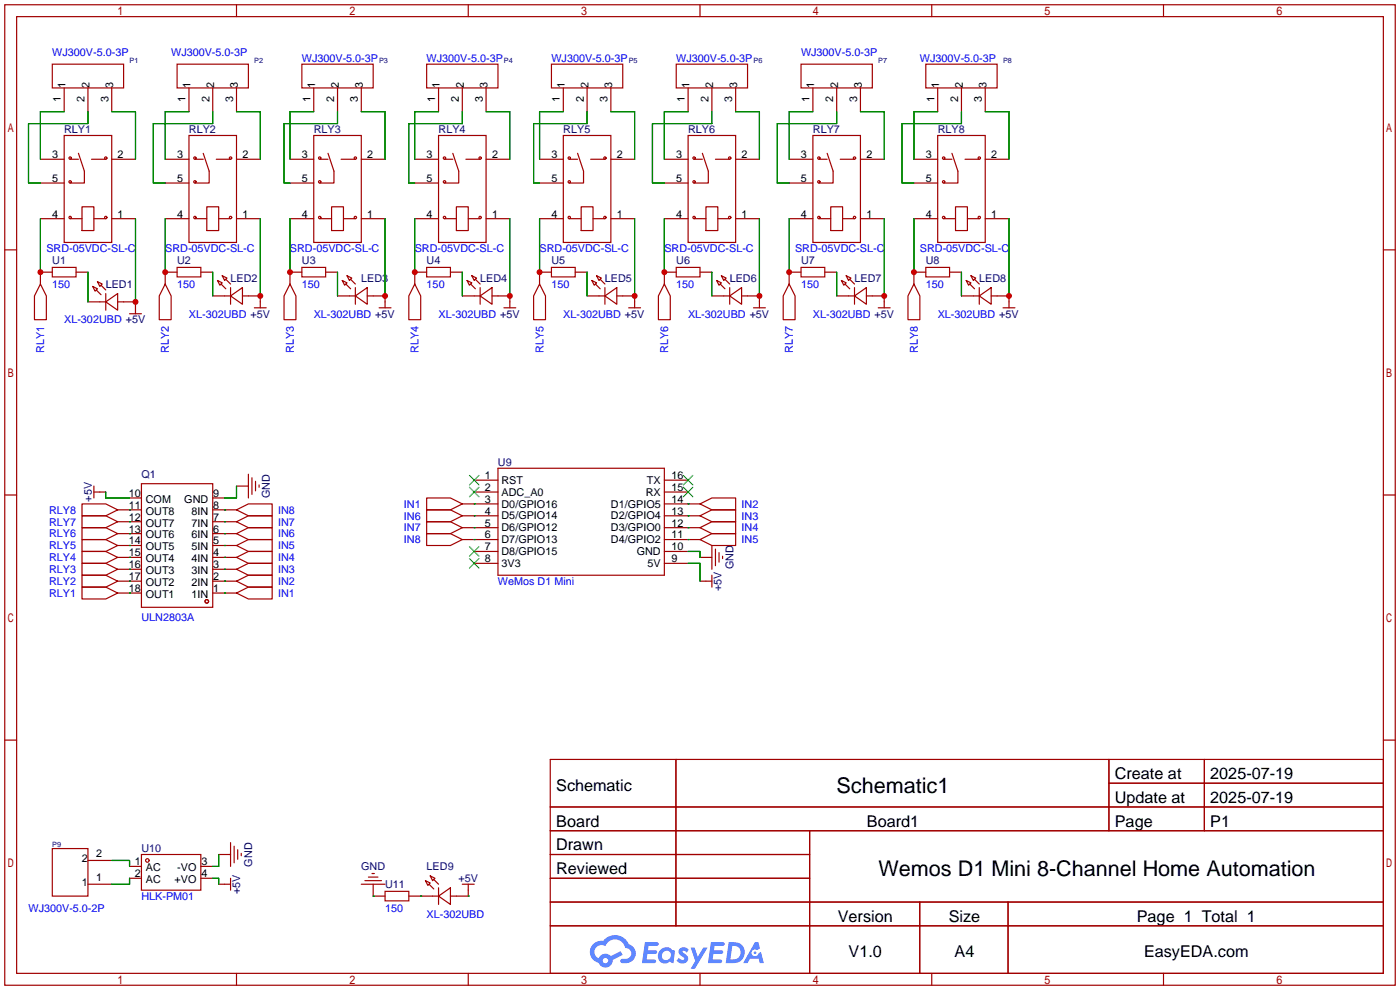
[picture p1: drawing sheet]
<svg xmlns="http://www.w3.org/2000/svg" width="299mm" height="212mm" viewBox="0 0 299 212" stroke-linecap="round" stroke-linejoin="round" font-family="sans-serif">
<g fill="none" stroke="#a10000" stroke-width=".25">
<path d="M1 1h297.2v209.6h-297.2zM3.6 3.6h292.1v204.4h-292.1zM50.5 1v2.6M100.1 1v2.6M149.6 1v2.6M199.1 1v2.6M248.7 1v2.6M1 53.4h2.6M295.7 53.4h2.5M1 105.8h2.6M295.7 105.8h2.5M1 158.2h2.6"/>
<path d="M295.7 158.2h2.5M117.6 162.3h178.1v45.7h-178.1zM117.6 172.5h178.1M117.6 177.5h178.1M144.5 162.3v35.6M173 177.5v30.5M237 162.3v15.2M237 167.4h58.7M257.4 162.3v15.2M117.6 182.6h55.4M117.6 192.8h178.1M117.6 187.7h55.4"/>
<path d="M117.6 197.9h178.1M196.6 192.8v15.2M215.4 192.8v15.2M50.5 208v2.6M100.1 208v2.6M149.6 208v2.6M199.1 208v2.6M248.7 208v2.6"/>
</g>
<g fill="#5487ff">
<path d="M145.3 202.7a1.3 1.3 0 0 1 1.9 .3l-.4 .6a.54 .54 0 0 0-.9-.2l.1 .2a1.34 1.34 0 0 1 .9 1.8 1.47 1.47 0 0 1-2.3-.1l.5-.6 .8 .5a.31 .31 0 0 0 .4-.3 .31 .31 0 0 0-.3-.4 1.12 1.12 0 0 1-.7-1.8z"/>
<path d="M147.6 202.5h.9l.6 2 1.2-2h.9l-2.7 4.6h-.9l1-1.7z"/>
<path d="M137.8 201.4h1.7a1.31 1.31 0 0 1 1.2 .2 .4 .4 0 0 1-.3 .5l-1.8 .1-.1 .9h1.6a.4 .4 0 0 1 .4 .4 .4 .4 0 0 1-.5 .4h-1.6l-.2 1.2h1.4a.46 .46 0 0 1 .5 0 .46 .46 0 0 1 .1 .5l-.4 .2h-2.6z"/>
<path d="M151.9 201.4h1.7a1.32 1.32 0 0 1 1.2 .2 .39 .39 0 0 1-.3 .5l-1.8 .1-.1 .9h1.6a.4 .4 0 0 1 .4 .4 .4 .4 0 0 1-.4 .4h-1.7l-.2 1.2h1.4a.46 .46 0 0 1 .5 0 .46 .46 0 0 1 .1 .5l-.4 .2h-2.6z"/>
<path d="M161.3 201.4h.8l.3 1.3-.6 .4a.75 .75 0 0 0-1.1 .3 .75 .75 0 0 0 .5 1 .75 .75 0 0 0 .9-.7l.5-.2 .6 2.3h-.8l-.3-.9h-1.8l-.5 .9h-1z"/>
<path d="M155.7 201.4l-.6 4.4h1.5a2.27 2.27 0 0 0 2.6-2.2 2.27 2.27 0 0 0-2.7-2.2zM156.5 202.1a1.5 1.5 0 0 1 1.8 1.6 1.5 1.5 0 0 1-1.9 1.4h-.3z"/>
<path d="M141.2 203a1.6 1.6 0 0 0-.3 2.3 1.6 1.6 0 0 0 2.3 .2l.7 .3 .3-2.4-.1-.3-.5-.1a1.58 1.58 0 0 0-2.4 0zM141.8 203.5a.98 .98 0 0 1 1.6 .4 .98 .98 0 0 1-1.1 1.3 .94 .94 0 0 1-.9-.7 .94 .94 0 0 1 .4-1z"/>
<path d="M126.8 201.8a2.37 2.37 0 0 0 1.1 4 1.54 1.54 0 0 0 1.8 1 1.54 1.54 0 0 0 1.2-1.6l2.2-1.1-.5-.8-2 1a1.57 1.57 0 0 0-2.7 .5 1.5 1.5 0 0 1-.7-2.1 1.5 1.5 0 0 1 2.2-.5 2.23 2.23 0 0 1 2.3-1.4 2.23 2.23 0 0 1 2 1.8 1.16 1.16 0 0 1 1.2 1.1 1.16 1.16 0 0 1-1.1 1.2h-.7a.47 .47 0 0 0-.5 .4 .47 .47 0 0 0 .4 .5 2.17 2.17 0 0 0 2.5-.9 2.17 2.17 0 0 0-.3-2.7l-.8-.4a3.2 3.2 0 0 0-5.5-.7l-1.1 .1zM128.8 205.3a.6 .6 0 0 1 1.2 0 .6 .6 0 0 1-1.2 0z"/>
<circle cx="161.4" cy="203.6" r=".28"/>
</g>
<g fill="none" stroke="#a10000" stroke-width=".25">
<path d="M11.2 13.7h15.2v5.1h-15.2zM13.7 18.8v5.1M18.8 18.8v5.1M23.9 18.8v5.1M37.8 13.7h15.3v5.1h-15.3zM40.4 18.8v5.1M45.5 18.8v5.1M50.5 18.8v5.1M64.5 13.7h15.3v5.1h-15.3zM67.1 18.8v5.1M72.1 18.8v5.1M77.2 18.8v5.1"/>
<path d="M91.2 13.7h15.2v5.1h-15.2zM93.7 18.8v5.1M98.8 18.8v5.1M103.9 18.8v5.1M117.9 13.7h15.2v5.1h-15.2zM120.4 18.8v5.1M125.5 18.8v5.1M130.6 18.8v5.1M144.5 13.7h15.3v5.1h-15.3zM147.1 18.8v5.1M152.1 18.8v5.1M157.2 18.8v5.1"/>
<path d="M171.2 13.7h15.2v5.1h-15.2zM173.7 18.8v5.1M178.8 18.8v5.1M183.9 18.8v5.1M197.9 13.7h15.2v5.1h-15.2zM200.4 18.8v5.1M205.5 18.8v5.1M210.6 18.8v5.1M8.6 34h5.1M8.6 39.1h5.1M13.7 29h10.2v22.8h-10.2zM15 34h1.8"/>
<path d="M16.8 32.8l1.2 3.8v2.5h-3M19.6 34h3M23.9 34h5.1M35.3 34h5.1M35.3 39.1h5.1M40.4 29h10.1v22.8h-10.1zM41.7 34h1.7M43.4 32.8l1.3 3.8v2.5h-3M46.2 34h3.1M50.5 34h5.1M62 34h5.1M62 39.1h5.1"/>
<path d="M67.1 29h10.1v22.8h-10.1zM68.3 34h1.8M70.1 32.8l1.3 3.8v2.5h-3.1M72.9 34h3M77.2 34h5.1M88.6 34h5.1M88.6 39.1h5.1M93.7 29h10.2v22.8h-10.2zM95 34h1.8M96.8 32.8l1.2 3.8v2.5h-3M99.6 34h3M103.9 34h5.1"/>
<path d="M115.3 34h5.1M115.3 39.1h5.1M120.4 29h10.2v22.8h-10.2zM121.7 34h1.7M123.4 32.8l1.3 3.8v2.5h-3M126.2 34h3.1M130.6 34h5M142 34h5.1M142 39.1h5.1M147.1 29h10.1v22.8h-10.1zM148.3 34h1.8M150.1 32.8l1.3 3.8v2.5h-3.1"/>
<path d="M152.9 34h3.1M157.2 34h5.1M168.7 34h5M168.7 39.1h5M173.7 29h10.2v22.8h-10.2zM175 34h1.8M176.8 32.8l1.3 3.8v2.5h-3.1M179.6 34h3M183.9 34h5.1M195.3 34h5.1M195.3 39.1h5.1M200.4 29h10.2v22.8h-10.2z"/>
<path d="M201.7 34h1.8M203.5 32.8l1.2 3.8v2.5h-3M206.2 34h3.1M210.6 34h5M8.6 46.7h5.1M11.2 57.2h5.1v2h-5.1zM11.2 58.2h-2.6v2.5M15 46.7h2.5M16.3 58.2h2.5M17.5 44.2h2.6v5.1h-2.6zM20.1 46.7h2.5M23.9 46.7h5.1"/>
<path d="M35.3 46.7h5.1M37.8 57.2h5.1v2h-5.1zM37.8 58.2h-2.5v2.5M41.7 46.7h2.5M42.9 58.2h2.6M44.2 44.2h2.5v5.1h-2.5zM46.5 59.9l1 .6-.5 .5zM46.7 46.7h2.6M47.5 58.9l1 .5-.5 .5zM48.3 59.7l1 1M50.5 46.7h5.1M62 46.7h5.1"/>
<path d="M64.5 57.2h5.1v2h-5.1zM64.5 58.2h-2.5v2.5M68.3 46.7h2.6M69.6 58.2h2.5M70.9 44.2h2.5v5.1h-2.5zM73.2 59.9l1 .6-.5 .5zM73.4 46.7h2.5M74.2 58.9l1 .5-.5 .5zM74.9 59.7l1 1M77.2 46.7h5.1M88.6 46.7h5.1M91.2 57.2h5.1v2h-5.1z"/>
<path d="M91.2 58.2h-2.6v2.5M95 46.7h2.5M96.3 58.2h2.5M97.5 44.2h2.6v5.1h-2.6zM99.8 59.9l1 .6-.5 .5zM100.1 46.7h2.5M100.8 58.9l1.1 .5-.6 .5zM101.6 59.7l1 1M103.9 46.7h5.1M115.3 46.7h5.1M117.9 57.2h5v2h-5zM117.9 58.2h-2.6v2.5"/>
<path d="M121.7 46.7h2.5M122.9 58.2h2.6M124.2 44.2h2.5v5.1h-2.5zM126.5 59.9l1 .6-.5 .5zM126.7 46.7h2.6M127.5 58.9l1 .5-.5 .5zM128.3 59.7l1 1M130.6 46.7h5M142 46.7h5.1M144.5 57.2h5.1v2h-5.1zM144.5 58.2h-2.5v2.5M148.3 46.7h2.6"/>
<path d="M149.6 58.2h2.5M150.9 44.2h2.5v5.1h-2.5zM153.2 59.9l1 .6-.5 .5zM153.4 46.7h2.6M154.2 58.9l1 .5-.5 .5zM154.9 59.7l1.1 1M157.2 46.7h5.1M168.7 46.7h5M171.2 57.2h5.1v2h-5.1zM171.2 58.2h-2.5v2.5M175 46.7h2.5M176.3 58.2h2.5"/>
<path d="M177.5 44.2h2.6v5.1h-2.6zM179.8 59.9l1 .6-.5 .5zM180.1 46.7h2.5M180.8 58.9l1.1 .5-.5 .5zM181.6 59.7l1 1M183.9 46.7h5.1M195.3 46.7h5.1M197.9 57.2h5v2h-5zM197.9 58.2h-2.6v2.5M201.7 46.7h2.5M202.9 58.2h2.6M204.2 44.2h2.6v5.1h-2.6z"/>
<path d="M206.5 59.9l1 .6-.5 .5zM206.8 46.7h2.5M207.5 58.9l1 .5-.5 .5zM208.3 59.7l1 1M210.6 46.7h5M8.6 60.7l1.3 2.5v5.1h-2.5v-5.1zM18.8 64.5h3.8M19.8 61.2l1 .5-.5 .5zM20.6 62l1 1M20.8 60.2l1 .5-.5 .5zM21.6 61l1 1M22.6 64.5l2.5-1.8v3.6z"/>
<path d="M22.6 62.7v3.6M25.1 64.5h3.9v2.6M27.7 67.1h2.5M35.3 60.7l1.3 2.5v5.1h-2.6v-5.1zM45.5 63.2h3.8M47.2 60.7l1.1 1M49.3 63.2l2.5-1.7v3.5zM49.3 61.5v3.5M51.8 63.2h3.8v2.6M54.4 65.8h2.5M62 60.7l1.2 2.5v5.1h-2.5v-5.1zM72.1 63.2h3.8"/>
<path d="M73.9 60.7l1 1M75.9 63.2l2.6-1.7v3.5zM75.9 61.5v3.5M78.5 63.2h3.8v2.6M81 65.8h2.6M88.6 60.7l1.3 2.5v5.1h-2.5v-5.1zM98.8 63.2h3.8M100.6 60.7l1 1M102.6 63.2l2.6-1.7v3.5zM102.6 61.5v3.5M105.2 63.2h3.8v2.6M107.7 65.8h2.5"/>
<path d="M115.3 60.7l1.3 2.5v5.1h-2.6v-5.1zM125.5 63.2h3.8M127.3 60.7l1 1M129.3 63.2l2.5-1.7v3.5zM129.3 61.5v3.5M131.8 63.2h3.8v2.6M134.4 65.8h2.5M142 60.7l1.3 2.5v5.1h-2.6v-5.1zM152.1 63.2h3.9M153.9 60.7l1 1M156 63.2l2.5-1.7v3.5zM156 61.5v3.5"/>
<path d="M158.5 63.2h3.8v2.6M161 65.8h2.6M168.7 60.7l1.2 2.5v5.1h-2.5v-5.1zM178.8 63.2h3.8M180.6 60.7l1 1M182.6 63.2l2.6-1.7v3.5zM182.6 61.5v3.5M185.2 63.2h3.8v2.6M187.7 65.8h2.5M195.3 60.7l1.3 2.5v5.1h-2.5v-5.1zM205.5 63.2h3.8M207.3 60.7l1 1"/>
<path d="M209.3 63.2l2.5-1.7v3.5zM209.3 61.5v3.5M211.8 63.2h3.8v2.6M214.4 65.8h2.5M17.5 107.7h5.1l2.5 1.3-2.5 1.2h-5.1zM17.5 110.2h5.1l2.5 1.3-2.5 1.3h-5.1zM17.5 112.8h5.1l2.5 1.2-2.5 1.3h-5.1zM17.5 115.3h5.1l2.5 1.3-2.5 1.3h-5.1zM17.5 117.9h5.1l2.5 1.2-2.5 1.3h-5.1zM20.1 105.2h2.5M20.1 103.9v2.5M25.1 119.1h5.1"/>
<path d="M25.1 116.6h5.1M25.1 114h5.1M25.1 111.5h5.1M25.1 109h5.1M27.7 106.4h2.5M30.2 103.4h15.3v26.4h-15.3zM45.5 119.1h5M45.5 116.6h5M45.5 114h5M45.5 111.5h5M45.5 109h5M45.5 106.4h2.5"/>
<path d="M50.5 119.1l2.6-1.2h5.1v2.5h-5.1zM50.5 116.6l2.6-1.3h5.1v2.6h-5.1zM50.5 114l2.6-1.2h5.1v2.5h-5.1zM50.5 111.5l2.6-1.3h5.1v2.6h-5.1zM50.5 109l2.6-1.3h5.1v2.5h-5.1zM50.5 103.9h2.6M53.1 101.3v5.1M53.8 102.1v3.6M54.6 102.9v2M55.4 103.6v.5M91.2 106.4h5.1l2.5 1.3-2.5 1.3h-5.1zM91.2 109h5.1l2.5 1.2-2.5 1.3h-5.1z"/>
<path d="M91.2 111.5h5.1l2.5 1.3-2.5 1.2h-5.1zM91.2 114h5.1l2.5 1.3-2.5 1.3h-5.1zM98.8 107.7h7.6M98.8 115.3h7.6M98.8 112.8h7.6M98.8 110.2h7.6M101.3 117.9h5.1M101.3 105.2h5.1M101.3 102.6h5.1M106.4 100.1h35.6v22.8h-35.6zM142 117.9h5.1M142 107.7h7.6"/>
<path d="M142 105.2h5.1M142 102.6h5.1M142 115.3h7.6M142 112.8h7.6M142 110.2h7.6M149.6 107.7l2.5-1.3h5.1v2.6h-5.1zM149.6 110.2l2.5-1.2h5.1v2.5h-5.1zM149.6 112.8l2.5-1.3h5.1v2.5h-5.1zM149.6 115.3l2.5-1.3h5.1v2.6h-5.1zM149.6 119.1h2.5M152.1 116.6v5.1M152.9 117.3v3.6"/>
<path d="M153.7 118.1v2M154.4 118.9v.5M17.5 120.4h5.1l2.5 1.3-2.5 1.2h-5.1zM17.5 122.9h5.1l2.5 1.3-2.5 1.3h-5.1zM17.5 125.5h5.1l2.5 1.2-2.5 1.3h-5.1zM25.1 126.7h5.1M25.1 124.2h5.1M25.1 121.7h5.1M45.5 126.7h5M45.5 124.2h5M45.5 121.7h5M50.5 126.7l2.6-1.2h5.1v2.5h-5.1z"/>
<path d="M50.5 124.2l2.6-1.3h5.1v2.6h-5.1zM50.5 121.7l2.6-1.3h5.1v2.5h-5.1zM101.3 120.4h5.1M142 120.4h5.1M149.6 124.2h2.5M152.1 122.9v2.6M11.2 181.4h7.6v10.1h-7.6zM18.8 189h5.1M18.8 183.9h5.1M27.7 185.2h2.5M27.7 187.7h2.5M30.2 182.6h12.7v7.6h-12.7z"/>
<path d="M42.9 185.2h2.6M42.9 187.7h2.6M46.7 189h2.6M46.7 182.6h2.6M49.3 180.1v5.1M49.3 187.7v2.5M50 180.8v3.6M50.8 181.6v2M51.6 182.4v.5M77.2 189h5.1M78 188.2h3.5M78.7 187.5h2.1"/>
<path d="M79.5 186.7h.5M79.8 189v2.5h2.5M82.3 190.5h5.1v2h-5.1zM87.4 191.5h6.3M90.9 188.2l1 .5-.5 .5zM91.7 189l1 1M91.9 187.2l1.1 .5-.5 .5zM92.7 188l1 1M93.7 191.5l2.6-1.8v3.6zM93.7 189.7v3.6M98.8 189h2.5M100.1 189v2.5h-3.8"/>
<circle cx="15" cy="38.9" r=".25"/>
<circle cx="15" cy="33.8" r=".25"/>
<circle cx="22.6" cy="33.8" r=".25"/>
<circle cx="41.7" cy="38.9" r=".25"/>
<circle cx="41.7" cy="33.8" r=".25"/>
<circle cx="49.3" cy="33.8" r=".25"/>
<circle cx="68.3" cy="38.9" r=".25"/>
<circle cx="68.3" cy="33.8" r=".25"/>
<circle cx="75.9" cy="33.8" r=".25"/>
<circle cx="95" cy="33.8" r=".25"/>
<circle cx="95" cy="38.9" r=".25"/>
<circle cx="102.6" cy="33.8" r=".25"/>
<circle cx="121.7" cy="33.8" r=".25"/>
<circle cx="121.7" cy="38.9" r=".25"/>
<circle cx="129.3" cy="33.8" r=".25"/>
<circle cx="148.3" cy="38.9" r=".25"/>
<circle cx="148.3" cy="33.8" r=".25"/>
<circle cx="156" cy="33.8" r=".25"/>
<circle cx="175" cy="38.9" r=".25"/>
<circle cx="175" cy="33.8" r=".25"/>
<circle cx="182.6" cy="33.8" r=".25"/>
<circle cx="201.7" cy="33.8" r=".25"/>
<circle cx="201.7" cy="38.9" r=".25"/>
<circle cx="209.3" cy="33.8" r=".25"/>
<circle cx="15" cy="46.5" r=".25"/>
<circle cx="22.6" cy="46.5" r=".25"/>
<circle cx="41.7" cy="46.5" r=".25"/>
<circle cx="49.3" cy="46.5" r=".25"/>
<circle cx="68.3" cy="46.5" r=".25"/>
<circle cx="75.9" cy="46.5" r=".25"/>
<circle cx="95" cy="46.5" r=".25"/>
<circle cx="102.6" cy="46.5" r=".25"/>
<circle cx="121.7" cy="46.5" r=".25"/>
<circle cx="129.3" cy="46.5" r=".25"/>
<circle cx="148.3" cy="46.5" r=".25"/>
<circle cx="156" cy="46.5" r=".25"/>
<circle cx="175" cy="46.5" r=".25"/>
<circle cx="182.6" cy="46.5" r=".25"/>
<circle cx="201.7" cy="46.5" r=".25"/>
<circle cx="209.3" cy="46.5" r=".25"/>
<circle cx="44.2" cy="128.5" r=".38"/>
<circle cx="31.5" cy="183.9" r=".38"/>
</g>
<path d="M100.3 119.4l2.1 2M100.3 116.8l2.1 2.1M100.3 104.1l2.1 2.1M100.3 101.6l2.1 2M102.4 119.4l-2.1 2M102.4 116.8l-2.1 2.1M102.4 104.1l-2.1 2.1M102.4 101.6l-2.1 2M146 104.1l2.1 2.1M146 101.6l2.1 2M148.1 104.1l-2.1 2.1M148.1 101.6l-2.1 2" fill="none" stroke="#3c3" stroke-width=".25"/>
<g fill="none" stroke="#008700" stroke-width=".25">
<path d="M13.7 23.9h-5.1v10.1M18.8 23.9v2.5h-12.7v12.7h2.5M23.9 23.9h5.1v10.1M40.4 23.9h-5.1v10.1M45.5 23.9v2.5h-12.7v12.7h2.5M50.5 23.9h5.1v10.1M67.1 23.9h-5.1v10.1M72.1 23.9v2.5h-11.4v12.7h1.3M77.2 23.9h5.1v10.1M93.7 23.9h-5.1v10.1M98.8 23.9v2.5h-11.4v12.7h1.2M103.9 23.9h5.1v10.1"/>
<path d="M120.4 23.9h-5.1v10.1M125.5 23.9v2.5h-11.5v12.7h1.3M130.6 23.9h5v10.1M147.1 23.9h-5.1v10.1M152.1 23.9v2.5h-12.7v12.7h2.6M157.2 23.9h5.1v10.1M173.7 23.9h-5v10.1M178.8 23.9v2.5h-12.7v12.7h2.6M183.9 23.9h5.1v10.1M200.4 23.9h-5.1v10.1M205.5 23.9v2.5h-12.7v12.7h2.5M210.6 23.9h5v10.1"/>
<path d="M8.6 46.7v11.5M18.8 58.2v6.3M29 46.7v17.8M35.3 46.7v11.5M45.5 58.2v5M55.6 46.7v16.5M62 46.7v11.5M72.1 58.2v5M82.3 46.7v16.5M88.6 46.7v11.5M98.8 58.2v5M109 46.7v16.5"/>
<path d="M115.3 46.7v11.5M125.5 58.2v5M135.6 46.7v16.5M142 46.7v11.5M152.1 58.2v5M162.3 46.7v16.5M168.7 46.7v11.5M178.8 58.2v5M189 46.7v16.5M195.3 46.7v11.5M205.5 58.2v5M215.6 46.7v16.5"/>
<path d="M22.6 105.2v1.2h5.1M27.7 109h.1M27.7 111.5h.1M27.7 114h.1M27.7 116.6h.1M27.7 119.1h.1M48 119.1h.1M48 116.6h.1M48 114h.1M48 111.5h.1M48 109h.1M50.5 103.9v2.5h-2.5"/>
<path d="M101.3 107.7h.1M101.3 110.2h.1M101.3 112.8h.1M101.3 115.3h.1M147.1 107.7h.1M147.1 110.2h.1M147.1 112.8h.1M147.1 115.3h.1M147.1 117.9h2.5v1.2M27.7 121.7h.1M27.7 124.2h.1M27.7 126.7h.1"/>
<path d="M48 126.7h.1M48 124.2h.1M48 121.7h.1M147.1 120.4h2.5v3.8M23.9 183.9h3.8v1.3M27.7 187.7v1.3h-3.8M45.5 187.7h1.2v1.3M46.7 182.6v2.6h-1.2M79.8 191.5h.1M89.9 191.5h.1M100.1 191.5h.1"/>
</g>
<g fill="#c00">
<circle cx="8.6" cy="58.2" r=".63"/>
<circle cx="29" cy="64.5" r=".63"/>
<circle cx="35.3" cy="58.2" r=".63"/>
<circle cx="55.6" cy="63.2" r=".63"/>
<circle cx="62" cy="58.2" r=".63"/>
<circle cx="82.3" cy="63.2" r=".63"/>
<circle cx="88.6" cy="58.2" r=".63"/>
<circle cx="109" cy="63.2" r=".63"/>
<circle cx="115.3" cy="58.2" r=".63"/>
<circle cx="135.6" cy="63.2" r=".63"/>
<circle cx="142" cy="58.2" r=".63"/>
<circle cx="162.3" cy="63.2" r=".63"/>
<circle cx="168.7" cy="58.2" r=".63"/>
<circle cx="189" cy="63.2" r=".63"/>
<circle cx="195.3" cy="58.2" r=".63"/>
<circle cx="215.6" cy="63.2" r=".63"/>
</g>
<g font-size="4.6">
<text x="178.8" y="169.4">Schematic1</text>
<text x="187.8" y="187.2">Wemos D1 Mini 8-Channel Home Automation</text>
</g>
<g font-size="3.5">
<text x="238.3" y="166.5">Create at</text>
<text x="258.7" y="166.5">2025-07-19</text>
<text x="118.9" y="169.1">Schematic</text>
<text x="238.3" y="171.6">Update at</text>
<text x="258.7" y="171.6">2025-07-19</text>
<text x="118.9" y="176.7">Board</text>
<text x="185.3" y="176.7">Board1</text>
<text x="238.3" y="176.7">Page</text>
<text x="258.7" y="176.7">P1</text>
<text x="118.9" y="181.8">Drawn</text>
<text x="118.9" y="186.8">Reviewed</text>
<text x="179.1" y="197">Version</text>
<text x="202.8" y="197">Size</text>
<text x="243" y="197">Page 1 Total 1</text>
<text x="181.4" y="204.6">V1.0</text>
<text x="204" y="204.6">A4</text>
<text x="244.5" y="204.6">EasyEDA.com</text>
</g>
<g font-size="2.3" fill="#00f">
<text x="11.2" y="12">WJ300V-5.0-3P</text>
<text x="36.6" y="12">WJ300V-5.0-3P</text>
<text x="171.2" y="12">WJ300V-5.0-3P</text>
<text x="64.5" y="13.3">WJ300V-5.0-3P</text>
<text x="91.2" y="13.3">WJ300V-5.0-3P</text>
<text x="117.9" y="13.3">WJ300V-5.0-3P</text>
<text x="144.5" y="13.3">WJ300V-5.0-3P</text>
<text x="196.6" y="13.3">WJ300V-5.0-3P</text>
<text x="9.9" y="53.9">SRD-05VDC-SL-C</text>
<text x="35.3" y="53.9">SRD-05VDC-SL-C</text>
<text x="62" y="53.9">SRD-05VDC-SL-C</text>
<text x="88.6" y="53.9">SRD-05VDC-SL-C</text>
<text x="115.3" y="53.9">SRD-05VDC-SL-C</text>
<text x="142" y="53.9">SRD-05VDC-SL-C</text>
<text x="169.9" y="53.9">SRD-05VDC-SL-C</text>
<text x="196.6" y="53.9">SRD-05VDC-SL-C</text>
<text x="11.2" y="61.5">150</text>
<text x="37.8" y="61.5">150</text>
<text x="64.5" y="61.5">150</text>
<text x="91.2" y="61.5">150</text>
<text x="117.9" y="61.5">150</text>
<text x="144.5" y="61.5">150</text>
<text x="171.2" y="61.5">150</text>
<text x="197.9" y="61.5">150</text>
<text x="13.7" y="69.1">XL-302UBD +5V</text>
<text x="40.4" y="67.9">XL-302UBD +5V</text>
<text x="67.1" y="67.9">XL-302UBD +5V</text>
<text x="93.7" y="67.9">XL-302UBD +5V</text>
<text x="120.4" y="67.9">XL-302UBD +5V</text>
<text x="147.1" y="67.9">XL-302UBD +5V</text>
<text x="173.7" y="67.9">XL-302UBD +5V</text>
<text x="200.4" y="67.9">XL-302UBD +5V</text>
<text x="9.4" y="75.4" transform="rotate(-90 9.4 75.4)">RLY1</text>
<text x="36.1" y="75.4" transform="rotate(-90 36.1 75.4)">RLY2</text>
<text x="62.8" y="75.4" transform="rotate(-90 62.8 75.4)">RLY3</text>
<text x="89.5" y="75.4" transform="rotate(-90 89.5 75.4)">RLY4</text>
<text x="116.1" y="75.4" transform="rotate(-90 116.1 75.4)">RLY5</text>
<text x="142.8" y="75.4" transform="rotate(-90 142.8 75.4)">RLY6</text>
<text x="169.5" y="75.4" transform="rotate(-90 169.5 75.4)">RLY7</text>
<text x="196.1" y="75.4" transform="rotate(-90 196.1 75.4)">RLY8</text>
<text x="10.5" y="109.8">RLY8</text>
<text x="10.5" y="112.3">RLY7</text>
<text x="59.4" y="112.3">IN7</text>
<text x="59.4" y="109.8">IN8</text>
<text x="86.3" y="108.5">IN1</text>
<text x="86.3" y="111">IN6</text>
<text x="86.3" y="113.6">IN7</text>
<text x="158.5" y="108.5">IN2</text>
<text x="158.5" y="111">IN3</text>
<text x="158.5" y="113.6">IN4</text>
<text x="10.5" y="114.9">RLY6</text>
<text x="10.5" y="117.4">RLY5</text>
<text x="10.5" y="119.9">RLY4</text>
<text x="59.4" y="119.9">IN4</text>
<text x="59.4" y="117.4">IN5</text>
<text x="59.4" y="114.9">IN6</text>
<text x="86.3" y="116.1">IN8</text>
<text x="158.5" y="116.1">IN5</text>
<text x="10.5" y="122.5">RLY3</text>
<text x="10.5" y="125">RLY2</text>
<text x="59.4" y="125">IN2</text>
<text x="59.4" y="122.5">IN3</text>
<text x="106.4" y="125">WeMos D1 Mini</text>
<text x="10.5" y="127.6">RLY1</text>
<text x="59.4" y="127.6">IN1</text>
<text x="30.2" y="132.6">ULN2803A</text>
<text x="6.1" y="194.9">WJ300V-5.0-2P</text>
<text x="30.2" y="192.3">HLK-PM01</text>
<text x="82.3" y="194.9">150</text>
<text x="91.2" y="196.1">XL-302UBD</text>
</g>
<g font-size="2.3">
<text x="13" y="21.8" transform="rotate(-90 13 21.8)">1</text>
<text x="14" y="18.8" transform="rotate(-90 14 18.8)">1</text>
<text x="18.1" y="21.8" transform="rotate(-90 18.1 21.8)">2</text>
<text x="19.1" y="18.8" transform="rotate(-90 19.1 18.8)">2</text>
<text x="23.2" y="21.8" transform="rotate(-90 23.2 21.8)">3</text>
<text x="24.2" y="18.8" transform="rotate(-90 24.2 18.8)">3</text>
<text x="39.7" y="21.8" transform="rotate(-90 39.7 21.8)">1</text>
<text x="40.7" y="18.8" transform="rotate(-90 40.7 18.8)">1</text>
<text x="44.7" y="21.8" transform="rotate(-90 44.7 21.8)">2</text>
<text x="45.8" y="18.8" transform="rotate(-90 45.8 18.8)">2</text>
<text x="49.8" y="21.8" transform="rotate(-90 49.8 21.8)">3</text>
<text x="50.8" y="18.8" transform="rotate(-90 50.8 18.8)">3</text>
<text x="66.3" y="21.8" transform="rotate(-90 66.3 21.8)">1</text>
<text x="67.4" y="18.8" transform="rotate(-90 67.4 18.8)">1</text>
<text x="71.4" y="21.8" transform="rotate(-90 71.4 21.8)">2</text>
<text x="72.4" y="18.8" transform="rotate(-90 72.4 18.8)">2</text>
<text x="76.5" y="21.8" transform="rotate(-90 76.5 21.8)">3</text>
<text x="77.5" y="18.8" transform="rotate(-90 77.5 18.8)">3</text>
<text x="93" y="21.8" transform="rotate(-90 93 21.8)">1</text>
<text x="94" y="18.8" transform="rotate(-90 94 18.8)">1</text>
<text x="98.1" y="21.8" transform="rotate(-90 98.1 21.8)">2</text>
<text x="99.1" y="18.8" transform="rotate(-90 99.1 18.8)">2</text>
<text x="103.2" y="21.8" transform="rotate(-90 103.2 21.8)">3</text>
<text x="104.2" y="18.8" transform="rotate(-90 104.2 18.8)">3</text>
<text x="119.7" y="21.8" transform="rotate(-90 119.7 21.8)">1</text>
<text x="120.7" y="18.8" transform="rotate(-90 120.7 18.8)">1</text>
<text x="124.8" y="21.8" transform="rotate(-90 124.8 21.8)">2</text>
<text x="125.8" y="18.8" transform="rotate(-90 125.8 18.8)">2</text>
<text x="129.8" y="21.8" transform="rotate(-90 129.8 21.8)">3</text>
<text x="130.9" y="18.8" transform="rotate(-90 130.9 18.8)">3</text>
<text x="146.3" y="21.8" transform="rotate(-90 146.3 21.8)">1</text>
<text x="147.4" y="18.8" transform="rotate(-90 147.4 18.8)">1</text>
<text x="151.4" y="21.8" transform="rotate(-90 151.4 21.8)">2</text>
<text x="152.4" y="18.8" transform="rotate(-90 152.4 18.8)">2</text>
<text x="156.5" y="21.8" transform="rotate(-90 156.5 21.8)">3</text>
<text x="157.5" y="18.8" transform="rotate(-90 157.5 18.8)">3</text>
<text x="173" y="21.8" transform="rotate(-90 173 21.8)">1</text>
<text x="174" y="18.8" transform="rotate(-90 174 18.8)">1</text>
<text x="178.1" y="21.8" transform="rotate(-90 178.1 21.8)">2</text>
<text x="179.1" y="18.8" transform="rotate(-90 179.1 18.8)">2</text>
<text x="183.2" y="21.8" transform="rotate(-90 183.2 21.8)">3</text>
<text x="184.2" y="18.8" transform="rotate(-90 184.2 18.8)">3</text>
<text x="199.7" y="21.8" transform="rotate(-90 199.7 21.8)">1</text>
<text x="200.7" y="18.8" transform="rotate(-90 200.7 18.8)">1</text>
<text x="204.8" y="21.8" transform="rotate(-90 204.8 21.8)">2</text>
<text x="205.8" y="18.8" transform="rotate(-90 205.8 18.8)">2</text>
<text x="209.8" y="21.8" transform="rotate(-90 209.8 21.8)">3</text>
<text x="210.9" y="18.8" transform="rotate(-90 210.9 18.8)">3</text>
<text x="11.2" y="33.8">3</text>
<text x="25.1" y="33.8">2</text>
<text x="37.8" y="33.8">3</text>
<text x="51.8" y="33.8">2</text>
<text x="64.5" y="33.8">3</text>
<text x="78.5" y="33.8">2</text>
<text x="91.2" y="33.8">3</text>
<text x="105.2" y="33.8">2</text>
<text x="117.8" y="33.8">3</text>
<text x="131.8" y="33.8">2</text>
<text x="144.5" y="33.8">3</text>
<text x="158.5" y="33.8">2</text>
<text x="171.2" y="33.8">3</text>
<text x="185.2" y="33.8">2</text>
<text x="197.9" y="33.8">3</text>
<text x="211.8" y="33.8">2</text>
<text x="11.2" y="38.9">5</text>
<text x="37.8" y="38.9">5</text>
<text x="64.5" y="38.9">5</text>
<text x="91.2" y="38.9">5</text>
<text x="117.8" y="38.9">5</text>
<text x="144.5" y="38.9">5</text>
<text x="171.2" y="38.9">5</text>
<text x="197.9" y="38.9">5</text>
<text x="11.2" y="46.5">4</text>
<text x="25.1" y="46.5">1</text>
<text x="37.8" y="46.5">4</text>
<text x="51.8" y="46.5">1</text>
<text x="64.5" y="46.5">4</text>
<text x="78.5" y="46.5">1</text>
<text x="91.2" y="46.5">4</text>
<text x="105.2" y="46.5">1</text>
<text x="117.8" y="46.5">4</text>
<text x="131.8" y="46.5">1</text>
<text x="144.5" y="46.5">4</text>
<text x="158.5" y="46.5">1</text>
<text x="171.2" y="46.5">4</text>
<text x="185.2" y="46.5">1</text>
<text x="197.9" y="46.5">4</text>
<text x="211.8" y="46.5">1</text>
<text x="27.5" y="106.2">10</text>
<text x="31.2" y="107.5">COM</text>
<text x="39.4" y="107.5">GND</text>
<text x="45.6" y="106.2">9</text>
<text x="103.6" y="107.5">3</text>
<text x="103.6" y="104.9">2</text>
<text x="103.6" y="102.4">1</text>
<text x="107.2" y="105.9">ADC_A0</text>
<text x="107.2" y="103.4">RST</text>
<text x="138" y="105.9">RX</text>
<text x="138.3" y="103.4">TX</text>
<text x="143.5" y="107.5">14</text>
<text x="143.5" y="104.9">15</text>
<text x="143.5" y="102.4">16</text>
<text x="27.5" y="108.7">11</text>
<text x="27.5" y="111.3">12</text>
<text x="27.5" y="113.8">13</text>
<text x="31.2" y="110">OUT8</text>
<text x="31.2" y="112.5">OUT7</text>
<text x="40.9" y="112.5">7IN</text>
<text x="40.9" y="110">8IN</text>
<text x="45.6" y="113.8">6</text>
<text x="45.6" y="111.3">7</text>
<text x="45.6" y="108.7">8</text>
<text x="103.6" y="112.5">5</text>
<text x="103.6" y="110">4</text>
<text x="107.2" y="108.5">D0/GPIO16</text>
<text x="107.2" y="113.6">D6/GPIO12</text>
<text x="107.2" y="111">D5/GPIO14</text>
<text x="130.6" y="113.6">D3/GPIO0</text>
<text x="130.6" y="111">D2/GPIO4</text>
<text x="130.6" y="108.5">D1/GPIO5</text>
<text x="143.5" y="112.5">12</text>
<text x="143.5" y="110">13</text>
<text x="27.5" y="116.4">14</text>
<text x="27.5" y="118.9">15</text>
<text x="31.2" y="115.1">OUT6</text>
<text x="31.2" y="117.6">OUT5</text>
<text x="40.9" y="117.6">5IN</text>
<text x="40.9" y="115.1">6IN</text>
<text x="45.6" y="118.9">4</text>
<text x="45.6" y="116.4">5</text>
<text x="103.6" y="117.6">7</text>
<text x="103.6" y="115.1">6</text>
<text x="107.2" y="118.6">D8/GPIO15</text>
<text x="107.2" y="116.1">D7/GPIO13</text>
<text x="130.6" y="116.1">D4/GPIO2</text>
<text x="136.1" y="118.6">GND</text>
<text x="143.5" y="117.6">10</text>
<text x="143.5" y="115.1">11</text>
<text x="27.5" y="121.4">16</text>
<text x="27.5" y="124">17</text>
<text x="31.2" y="120.2">OUT4</text>
<text x="31.2" y="122.7">OUT3</text>
<text x="31.2" y="125.2">OUT2</text>
<text x="40.9" y="125.2">2IN</text>
<text x="40.9" y="122.7">3IN</text>
<text x="40.9" y="120.2">4IN</text>
<text x="45.6" y="124">2</text>
<text x="45.6" y="121.4">3</text>
<text x="103.6" y="120.2">8</text>
<text x="107.2" y="121.2">3V3</text>
<text x="138.4" y="121.2">5V</text>
<text x="143.5" y="120.2">9</text>
<text x="27.5" y="126.5">18</text>
<text x="31.2" y="127.8">OUT1</text>
<text x="40.9" y="127.8">1IN</text>
<text x="45.6" y="126.5">1</text>
<text x="17.5" y="184.2">2</text>
<text x="20.6" y="183.2">2</text>
<text x="28.8" y="184.9">1</text>
<text x="43.1" y="184.9">3</text>
<text x="17.5" y="189.3">1</text>
<text x="20.6" y="188.3">1</text>
<text x="28.8" y="187.5">2</text>
<text x="31.2" y="186.2">AC</text>
<text x="31.2" y="188.7">AC</text>
<text x="37.3" y="188.7">+VO</text>
<text x="37.9" y="186.2">-VO</text>
<text x="43.1" y="187.5">4</text>
</g>
<g font-size="2.3" fill="#000080">
<text x="13.7" y="28.5">RLY1</text>
<text x="40.4" y="28.5">RLY2</text>
<text x="67.1" y="28.5">RLY3</text>
<text x="93.7" y="28.5">RLY4</text>
<text x="120.4" y="28.5">RLY5</text>
<text x="147.1" y="28.5">RLY6</text>
<text x="173.7" y="28.5">RLY7</text>
<text x="200.4" y="28.5">RLY8</text>
<text x="11.2" y="56.4">U1</text>
<text x="37.8" y="56.4">U2</text>
<text x="64.5" y="56.4">U3</text>
<text x="91.2" y="56.4">U4</text>
<text x="117.9" y="56.4">U5</text>
<text x="144.5" y="56.4">U6</text>
<text x="171.2" y="56.4">U7</text>
<text x="197.9" y="56.4">U8</text>
<text x="22.6" y="61.5">LED1</text>
<text x="49.3" y="60.2">LED2</text>
<text x="77.2" y="60.2">LED3</text>
<text x="102.6" y="60.2">LED4</text>
<text x="129.3" y="60.2">LED5</text>
<text x="156" y="60.2">LED6</text>
<text x="182.6" y="60.2">LED7</text>
<text x="209.3" y="60.2">LED8</text>
<text x="106.4" y="99.6">U9</text>
<text x="19.6" y="107.2" transform="rotate(-90 19.6 107.2)">+5V</text>
<text x="30.2" y="102.2">Q1</text>
<text x="57.7" y="106.5" transform="rotate(-90 57.7 106.5)">GND</text>
<text x="156.8" y="121.7" transform="rotate(-90 156.8 121.7)">GND</text>
<text x="154.2" y="126.3" transform="rotate(-90 154.2 126.3)">+5V</text>
<text x="30.2" y="182.2">U10</text>
<text x="53.9" y="185.2" transform="rotate(-90 53.9 185.2)">GND</text>
<text x="77.2" y="186">GND</text>
<text x="91.2" y="186">LED9</text>
<text x="51.4" y="191.1" transform="rotate(-90 51.4 191.1)">+5V</text>
<text x="82.3" y="189.8">U11</text>
<text x="98" y="188.5">+5V</text>
</g>
<g font-size="1.6" fill="#000080">
<text x="27.7" y="13.4">P1</text>
<text x="54.4" y="13.4">P2</text>
<text x="81" y="13.4">P3</text>
<text x="107.7" y="13.4">P4</text>
<text x="134.4" y="13.4">P5</text>
<text x="161" y="13.4">P6</text>
<text x="187.7" y="13.4">P7</text>
<text x="214.4" y="13.4">P8</text>
<text x="11.2" y="181">P9</text>
</g>
</svg>
